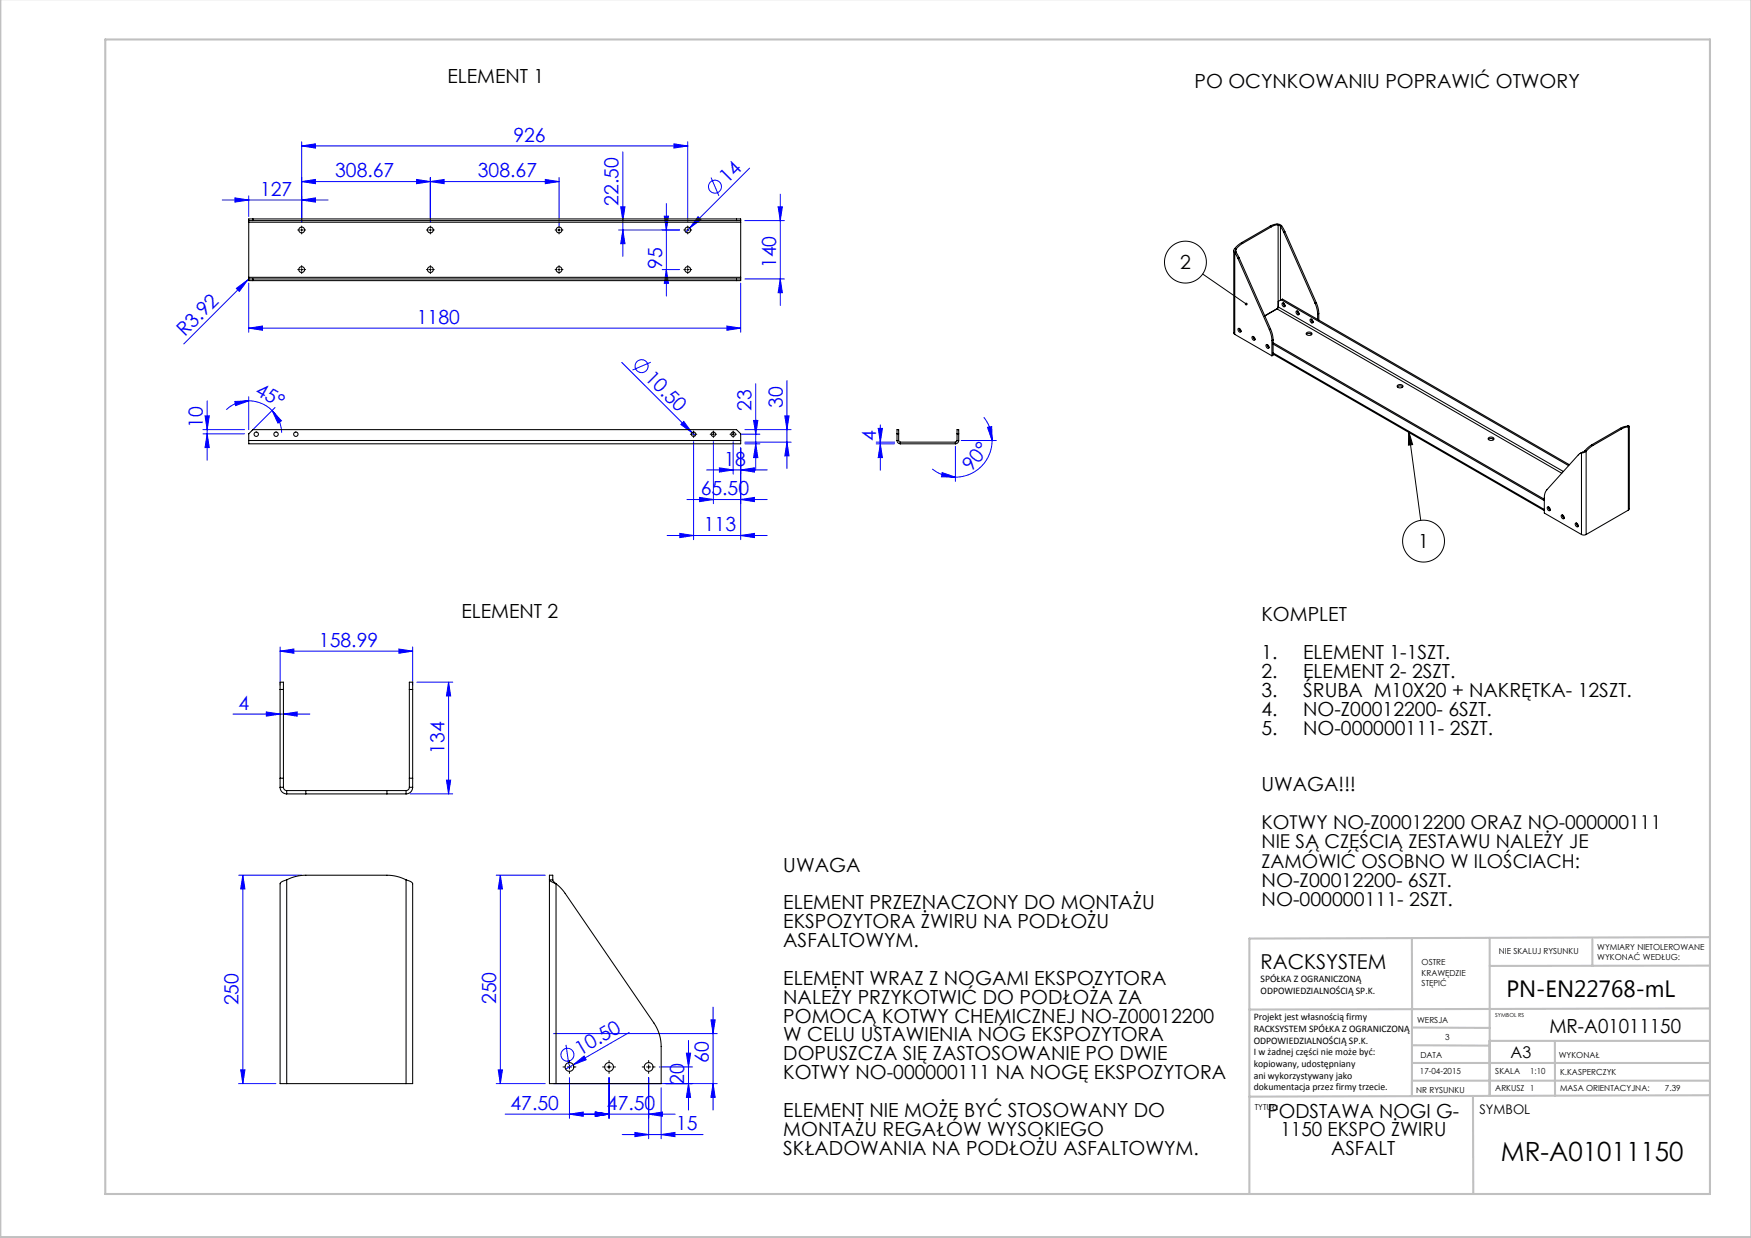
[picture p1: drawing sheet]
<svg xmlns="http://www.w3.org/2000/svg" width="420mm" height="297mm" viewBox="0 0 420 297" stroke-linecap="round" stroke-linejoin="round" font-family="sans-serif">
<g fill="none" stroke="#00f" stroke-width=".24">
<path d="M72.4 35l3.3-.5v1zM72.4 34v19.2M72.4 35h92.6M149.4 36.4v25.1M161.7 34.5l3.3 .5-3.3 .5zM165 34v19.2M53.3 48h25.4M56.4 47.5l3.3 .5-3.3 .5zM59.7 47v4.9M72.4 43.6l3.3-.5v1zM72.4 43.6h61.7M72.4 48l3.3-.5v1z"/>
<path d="M99.9 43.1l3.3 .5-3.3 .5zM103.2 43.6l3.3-.5v1zM103.2 42.6v10.6M130.8 43.1l3.3 .5-3.3 .5zM134.1 42.6v11.6M148.9 49.6h1l-.5 3.3zM149.4 55.2l.5 3.3h-1zM159.3 51.9h1l-.5 3.3zM159.8 48.8v22.2M163 55.2h-14.6M167.4 52l.8 .7-2.7 2zM170.5 42.6l1.9 4.4"/>
<path d="M178.7 52.9h9.5M179.8 40.3l-15.3 15.4M186.6 49.6h1.1l-.5 3.3zM187.2 46.6v26.7M56.7 69.2l2.7-2-2 2.7zM59.7 78.7l3.3-.5v1zM59.7 67.9v11.8M59.7 78.7h118M59.7 66.9l-15.6 15.6M158.8 64.7h4.2M159.8 64.7l.5 3.3h-1zM174.4 78.2l3.3 .5-3.3 .5z"/>
<path d="M177.7 67.9v11.8M178.7 66.9h9.5M187.2 66.9l.5 3.3h-1.1zM49.2 99.8h1l-.5 3.3zM49.7 96.2v14.2M56.3 96.3l3.4-.1-3.2 1.1zM59.7 96.2l1.2 .1 1.6 .4 1.5 .7 1.3 1.1M59.7 96.2a7.9 7.9 0 0 0-5.4 2.1M59.7 95.2v7.9M65.3 98.5l2.2 2.4-.8 .6zM65.3 98.5a7.9 7.9 0 0 1 2.3 5.3M66 97.8l-5.6 5.6"/>
<path d="M149.1 86.9l17.6 17.6M156.1 86.9l-4.4 1.9M181.3 92.1v20.7M188.3 99.8h1l-.5 3.3zM188.8 91.3v21.1M48.7 104.1h10M48.7 103.1h10M49.7 104.1l.5 3.3h-1zM163.3 101.8l.7-.7 2 2.7zM164.8 119.8h19.2M166.4 105.9v23.6M167.8 119.3l3.3 .5-3.3 .5z"/>
<path d="M169.5 112.7h14.5M171.1 105.9v14.9M172.6 112.2l3.3 .5-3.3 .6zM175.9 105.9v7.8M177.6 104.2h4.7M177.7 112.7l3.3-.5v1.1zM177.7 119.8l3.3-.5v1zM177.7 107.5v22M178.7 103.1h11.1M178.7 106.1h11.1M178.7 106.5h3.6M180.8 100.9h1l-.5 3.3z"/>
<path d="M181.3 106.5l.5 3.3h-1zM188.8 106.1l.5 3.3h-1zM210.2 106.1h4.4M210.2 106.5h4.4M210.6 102.8h1.1l-.5 3.3zM211.2 101.9v10.9M211.2 106.5l.5 3.3h-1.1zM223.6 112.5l1.1 .7 1.5 .8 1.3 .3 1.7 .2M226 113.4l3.2 1.1-3.4-.1zM229.2 107.1v8.4M230.6 105.7h8.4M236 100.1l.7 1.1 .7 1.5 .4 1.3 .2 1.7"/>
<path d="M236.9 102.5l1-.2 .1 3.4zM238 105.7a8.8 8.8 0 0 1-8.8 8.8M160 128.5h24M163.1 128l3.3 .5-3.3 .5zM177.7 128.5l3.3-.5v1zM67.2 156.2l3.3-.5v1zM67.2 155.2v9.2M67.2 156.2h31.8M95.7 155.7l3.3 .5-3.3 .5zM99 155.2v9.2M55.9 171.3h18.4M63.9 170.8l3.3 .5-3.3 .5z"/>
<path d="M68 171.3l3.3-.5v1zM100 163.7h8.6M107.6 163.7l.5 3.3h-1zM107.6 163.7v26.8M98.4 190.5h10.2M107.1 187.2h1l-.5 3.3zM57.2 210h15.2M58.2 210v50M58.2 210l.6 3.3h-1.1zM119 210h11.8M120 210l.5 3.3h-1zM120 210v50"/>
<path d="M57.2 260h9M57.7 256.7h1.1l-.6 3.3zM119 260h11.8M119.5 256.7h1l-.5 3.3zM132.8 260h39.2M132.8 248h39.2M135.8 250.7l.6 4.7M136.6 258.5v9.8M137.5 255.4l2.6-2 .5 .8zM137.5 255.4l-1.8 1.1M146.1 258.5v9.8M150.9 247.7l-13.4 7.7"/>
<path d="M155.6 258.5v14.7M158.1 256h8M164.6 252.7h1.1l-.6 3.3zM165.1 249.6v16.7M165.1 260l.6 3.3h-1.1zM170.5 244.7h1l-.5 3.3zM171 260l.5 3.3h-1zM171 241.6v24.7M121.2 267.3h40.7M136.6 267.3l3.3-.5v1zM142.8 266.8l3.3 .5-3.3 .5zM149.2 272.2h19.4"/>
<path d="M152.3 271.7l3.3 .5-3.3 .5zM155.6 267.3l3.3-.5v1zM158.6 272.2l3.3-.5v1zM158.6 261v12.2"/>
<circle cx="171.5" cy="44.8" r="1.56"/>
<circle cx="153.9" cy="87.8" r="1.56"/>
<circle cx="136.1" cy="253" r="1.56"/>
</g>
<g fill="none" stroke="#000" stroke-width=".24">
<path d="M72.1 55.2h.5M72.4 54.9v.5M103 55.2h.5M103.2 54.9v.5M133.8 55.2h.5M134.1 54.9v.5M164.7 55.2h.5M165 54.9v.5M72.1 64.7h.5M72.4 64.4v.5M103 64.7h.5M103.2 64.4v.5"/>
<path d="M133.8 64.7h.5M134.1 64.4v.5M164.7 64.7h.5M165 64.4v.5M288.5 65.7l10.4 7.2M166.1 104.2h.5M166.4 103.9v.5M170.9 104.2h.5M171.1 103.9v.5M175.6 104.2h.5M175.9 103.9v.5M337.9 103.5l2.9 21.3"/>
<path d="M337.9 103.5l.9 3.2-1 .1zM136.1 256h1M136.6 255.5v1M145.6 256h1M146.1 255.5v1M155.1 256h1M155.6 255.5v1"/>
<circle cx="284.3" cy="62.9" r="5"/>
<circle cx="341.5" cy="129.8" r="5"/>
</g>
<g fill="none" stroke="#000" stroke-width=".24" stroke-dasharray="15.2 1.3 1.3 1.3">
<path d="M71.9 55.2h-.5M72.4 54.7v-.5M72.4 55.7v.4M72.9 55.2h.4M102.7 55.2h-.4M103.2 54.7v-.5M103.2 55.7v.4M103.7 55.2h.5M133.6 55.2h-.5M134.1 54.7v-.5M134.1 55.7v.4M134.6 55.2h.4"/>
<path d="M164.5 55.2h-.5M165 54.7v-.5M165 55.7v.4M165.5 55.2h.4M71.9 64.7h-.5M72.4 64.2v-.5M72.4 65.2v.4M72.9 64.7h.4M102.7 64.7h-.4M103.2 64.2v-.5M103.2 65.2v.4M103.7 64.7h.5"/>
<path d="M133.6 64.7h-.5M134.1 64.2v-.5M134.1 65.2v.4M134.6 64.7h.4M164.5 64.7h-.5M165 64.2v-.5M165 65.2v.4M165.5 64.7h.4M165.9 104.2h-.3M166.4 103.7v-.3M166.4 104.7v.2M166.9 104.2h.2"/>
<path d="M170.6 104.2h-.3M171.1 103.7v-.3M171.1 104.7v.2M171.6 104.2h.3M175.4 104.2h-.3M175.9 103.7v-.3M175.9 104.7v.2M176.4 104.2h.2M135.6 256h-.6M136.6 255v-.6M136.6 257v.5M137.6 256h.5"/>
<path d="M145.1 256h-.6M146.1 255v-.6M146.1 257v.5M147.1 256h.5M154.6 256h-.6M155.6 255v-.6M155.6 257v.5M156.6 256h.5"/>
</g>
<g fill="none" stroke="#c0c0c0" stroke-width=".5">
<path d="M.1 -.1v296.9h419.9M25.2 9.5h385v276.9h-385zM338.7 225.2v37.8M357.3 225v37.9v-13.2M382 225.4v6.3M410.1 224.8l-110.4 .4v61.2M410.1 231.7h-52.8M338.7 259.3h71.5M338.7 255h71.5M338.7 250.8l18.6 .1M338.7 246.5l18.6 .1M357.3 249.7h52.9"/>
<path d="M373 249.7v13.2M410.1 241.9l-110.4 .3M353.3 262.9l.1 23.5M410.2 262.7l-110.5 .4"/>
</g>
<path d="M337.9 103.5l.9 3.2-1 .1zM298.7 72.7v.5h.4l-.2-.3 .3 .2-.1-.4z" fill="#000"/>
<g fill="#00f">
<path d="M163.3 101.8l.7-.7 2 2.7z"/>
<path d="M137.5 255.4l2.6-2 .5 .8z"/>
<path d="M167.4 52l.8 .7-2.7 2z"/>
<path d="M56.7 69.2l2.7-2-2 2.7z"/>
<path d="M177.7 119.8l3.3-.5v1zM167.8 119.3l3.3 .5-3.3 .5zM177.7 128.5l3.3-.5v1zM163.1 128l3.3 .5-3.3 .5zM72.4 48l3.3-.5v1zM56.4 47.5l3.3 .5-3.3 .5z"/>
<path d="M172.6 112.2l3.3 .5-3.3 .6zM177.7 112.7l3.3-.5v1.1zM59.7 78.7l3.3-.5v1zM174.4 78.2l3.3 .5-3.3 .5zM72.4 35l3.3-.5v1zM161.7 34.5l3.3 .5-3.3 .5zM72.4 43.6l3.3-.5v1zM99.9 43.1l3.3 .5-3.3 .5zM103.2 43.6l3.3-.5v1zM130.8 43.1l3.3 .5-3.3 .5zM152.3 271.7l3.3 .5-3.3 .5zM158.6 272.2l3.3-.5v1zM142.8 266.8l3.3 .5-3.3 .5zM155.6 267.3l3.3-.5v1zM136.6 267.3l3.3-.5v1zM142.8 266.8l3.3 .5-3.3 .5z"/>
<path d="M67.2 156.2l3.3-.5v1zM95.7 155.7l3.3 .5-3.3 .5z"/>
<path d="M236.9 102.5l1.1 3.2-.1-3.4zM226 113.4l-.2 1 3.4 .1z"/>
<path d="M49.7 104.1l.5 3.3h-1zM49.2 99.8h1l-.5 3.3zM187.2 66.9l.5 3.3h-1.1zM186.6 49.6h1.1l-.5 3.3zM149.4 55.2l.5 3.3h-1zM148.9 49.6h1l-.5 3.3z"/>
<path d="M188.3 99.8h1l-.5 3.3zM188.8 106.1l.5 3.3h-1zM180.8 100.9h1l-.5 3.3zM181.3 106.5l.5 3.3h-1zM159.3 51.9h1l-.5 3.3zM159.8 64.7l.5 3.3h-1zM210.6 102.8h1.1l-.5 3.3zM211.2 106.5l.5 3.3h-1.1zM58.2 210l.6 3.3h-1.1zM57.7 256.7h1.1l-.6 3.3zM120 210l.5 3.3h-1zM119.5 256.7h1l-.5 3.3zM170.5 244.7h1l-.5 3.3zM171 260l.5 3.3h-1zM164.6 252.7h1.1l-.6 3.3zM165.1 260l.6 3.3h-1.1zM107.6 163.7l.5 3.3h-1zM107.1 187.2h1l-.5 3.3z"/>
<path d="M56.3 96.3l.2 1 3.2-1.1zM65.3 98.5l1.4 3 .8-.6z"/>
<path d="M63.9 170.8l3.3 .5-3.3 .5zM68 171.3l3.3-.5v1z"/>
</g>
<g fill="none" stroke="#000" stroke-width=".25">
<path d="M59.7 52.9v.4M59.7 52.9v-.4h118v.4M59.7 53.3v13.2M59.7 52.9h118M59.7 53.3h118M60.7 52.5v.4M176.7 52.5v.4M177.7 52.9v.4M177.7 53.3v13.2M296.2 59.6l-.3 .5 .3 .5M296.2 59.6l.3 .2M296.5 59.8v.7"/>
<path d="M297.8 58.2l-1.6 1.4M297.8 58.2l.3 .2M298.1 58.4l-1.6 1.4M304.7 54.2l.3 .2M304.7 54.2l-6.9 4M305 54.4l-6.9 4M306.3 53.8l-1.6 .4M306.3 53.8h.6l.5 .4M306.3 53.8l.3 .1M306.6 53.9l-1.6 .5M306.6 53.9l.5 .4M306.6 53.9v19.9"/>
<path d="M307.1 54.3l.8 1.4M307.1 54.3v17.7M307.4 54.2l.8 1.3M307.4 54.2l-.3 .1M307.9 55.7l7.5 17M308.2 55.5l-.3 .2M308.2 55.5l7.5 17.1M59.7 66.5v.4M59.7 66.9v.4h118v-.4M59.7 66.9h118M59.7 66.5h118M60.7 66.9v.4"/>
<path d="M176.7 66.9v.4M177.7 66.5v.4M295.9 60.1v19.8l.3 .3M296.2 60.6l.7 1.4M296.2 60.6v19.6M296.5 60.5l.7 1.4M296.5 60.5l-.3 .1M296.9 62l7.6 17.1M297 78.8a.49 .49 0 0 1 .6 .3 .49 .49 0 0 1-.2 .6l-.4-.4zM297.2 61.9l-.3 .1M297.2 61.9l7.6 17M297.2 78.8l.1 .4 .4 .3"/>
<path d="M297.3 78.8l.4 .6M304.5 79.1l.4 1.3 .2 1.3M304.8 78.9l.4 1.4 .2 1.3M304.8 78.9l-.3 .2M306.3 74.1l.3-.5 68.4 39.5M306.3 74.1l-2.9 1.7M306.3 74.1l68.3 39.4M306.5 73.9l-3.1 1.8M306.6 72.3l1-.6 68.8 39.8M307.3 71.9l69 39.8M307.6 72.7a.49 .49 0 0 1 .5 .3 .49 .49 0 0 1-.1 .6l-.4-.3zM307.8 72.7l.1 .4 .3 .3"/>
<path d="M307.9 72.7l.3 .6M310.9 74.7a.49 .49 0 0 1 .6 .2 .49 .49 0 0 1-.2 .6l-.3-.3zM311.2 74.6l.1 .5 .3 .3M311.3 74.7l.3 .6M313.4 79.8l.5-.1a.49 .49 0 0 1 .8 .4 .49 .49 0 0 1-.8 .4 .43 .43 0 0 1-.5-.2 .43 .43 0 0 1 0-.5zM314.3 76.6a.49 .49 0 0 1 .6 .3 .49 .49 0 0 1-.2 .6l-.4-.5zM314.5 76.6l.1 .4 .4 .3M314.6 76.6l.4 .6M315.4 72.7l.5 1.4 .1 1.3M315.7 72.6l.5 1.3 .1 1.3M315.7 72.6l-.3 .1M316 75.4v1.2"/>
<path d="M316.3 75.2l-.3 .2M316.3 75.2v1.6M296.2 80.2l8.9 5.2M300.3 80.8a.49 .49 0 0 1 .6 .2 .49 .49 0 0 1-.1 .6l-.5-.4zM300.6 80.7l.1 .5 .3 .3M300.7 80.8l.3 .6M303.7 82.7a.49 .49 0 0 1 .6 .3 .49 .49 0 0 1-.2 .6l-.4-.5zM303.9 82.7l.1 .4 .4 .3M304 82.7l.4 .6M305.1 81.7v3.7M305.4 84.9l65 37.6M305.4 82.5l65 37.6"/>
<path d="M305.4 82.2l65 37.6M305.4 81.6l-.3 .1M305.4 81.6v3.6l-.3 .2M305.4 84.7l65 37.5M313.4 80.2l.5-.2 .7 .2M335.2 92.8l.5-.2 .8 .2M335.2 92.4l.5-.1a.49 .49 0 0 1 .8 .4 .49 .49 0 0 1-.8 .4 .43 .43 0 0 1-.4-.2 .43 .43 0 0 1-.1-.5zM59.7 105.7v.8h118v-.8M59.7 105.7h118M59.7 105.7v-1.6l1-1h116l1 1v1.6M215.2 105.7a.79 .79 0 0 0 .8 .8M215.2 105.7h.4"/>
<path d="M215.2 105.7v-2.6h.4v2.6M215.2 104.1h.4M215.6 105.7l.4 .4M216 106.5h13.2M216 106.1v.4M216 106.1h13.2M229.2 106.1v.4M229.6 105.7l-.4 .4M229.6 105.7h.4M229.6 105.7v-2.6h.4v2.6M229.6 104.1h.4M230 105.7a.79 .79 0 0 1-.8 .8"/>
<path d="M357 105.4l.6-.2 .7 .2M357.1 105l.5-.1a.49 .49 0 0 1 .7 .4 .49 .49 0 0 1-.7 .4 .43 .43 0 0 1-.5-.2 .43 .43 0 0 1 0-.5zM379.3 108.7l-.7 .4-7.6 8.4a2.88 2.88 0 0 0-.6 1.9v3.7l8.9 5.1M379.3 108.7v19.5M379.6 108.5l-.6 .3M379.6 108.5l-.3 .2M380.2 108.1l-.6 .4M380.2 108.1l.3 .2M380.5 108.3l-1.2 .4M380.5 108.3v19.9M381.8 106.7l-1.6 1.4M381.8 106.7l.3 .2"/>
<path d="M382.1 106.9l-1.6 1.4M388.7 102.7l.3 .2M388.7 102.7l-6.9 4M389 102.9l-6.9 4M390.3 102.3l-1.6 .4M390.3 102.3h.1M390.3 102.3l.3 .1M390.6 102.4l-1.6 .5M390.6 102.2l.2 .1-.2 .1M390.6 102.2l-.3 .1M390.6 102.4v20M390.6 102.2l-.2 .1"/>
<path d="M390.8 102.3v19.8l-.2 .3M371.2 121.7a.49 .49 0 0 1 .5 .2 .49 .49 0 0 1-.1 .6l-.4-.3zM371.4 121.6l.1 .4 .3 .4M371.5 121.6l.4 .7M374.5 123.6a.49 .49 0 0 1 .6 .3 .49 .49 0 0 1-.2 .6l-.3-.3zM374.8 123.5l.1 .5 .3 .3M374.9 123.6l.3 .6M377.9 125.5a.49 .49 0 0 1 .6 .3 .49 .49 0 0 1-.2 .6l-.4-.3zM378.1 125.5l.1 .4 .4 .3M378.2 125.5l.4 .6M379.3 128.2l.6 .2 .6-.2M390.6 122.4l-10.1 5.8"/>
<path d="M67.2 165.4v-1.7h.8v1.7M67.2 165.4v21.3M67.2 165.4h.8M68 165.4v21.3M98.2 165.4v-1.7h.8v1.7M98.2 165.4h.8M98.2 165.4v21.3M99 165.4v21.3M67.2 188.9l.4 1.1 1.2 .5M67.2 186.7v2.2M67.2 188.9h.8M67.2 186.7h.8"/>
<path d="M68 188.9l.2 .5 .6 .3M68 186.7v2.2M68.8 189.7h4.6M68.8 190.5h4.6M68.8 189.7v.8M73.4 189.7v.8M73.4 189.7h19.4M73.4 190.5h19.4M92.8 189.7h4.6M92.8 190.5h4.6M92.8 189.7v.8M97.4 189.7v.8"/>
<path d="M98.2 188.9a.78 .78 0 0 1-.8 .8M98.2 186.7v2.2M98.2 188.9h.8M98.2 186.7h.8M99 188.9a1.58 1.58 0 0 1-1.6 1.6M99 186.7v2.2M68.8 211.1a10 10 0 0 1 4.6-1.1h19.4a10 10 0 0 1 4.6 1.1M68.8 211.1l-1.2 .4-.4 .5v48h1.6M68.8 211.1v48.9M97.4 211.1l1.2 .4 .4 .5v48h-1.6M97.4 211.1v48.9M131.8 211.1l.3 .3 1.3 .6"/>
<path d="M131.8 211.1v48.9h1.6M131.8 211.1v-1.1h.8v1.1M131.8 211.1h.8M132.6 211.1l.8 .9M133.4 212l1.2 1.1 1 1.2 21.2 31.1a10 10 0 0 1 1.8 5.7v8.9h-25.2M133.4 212v48M68.8 260h28.6"/>
<circle cx="72.4" cy="55.2" r=".7"/>
<circle cx="103.2" cy="55.2" r=".7"/>
<circle cx="134.1" cy="55.2" r=".7"/>
<circle cx="165" cy="55.2" r=".7"/>
<circle cx="72.4" cy="64.7" r=".7"/>
<circle cx="103.2" cy="64.7" r=".7"/>
<circle cx="134.1" cy="64.7" r=".7"/>
<circle cx="165" cy="64.7" r=".7"/>
<circle cx="61.5" cy="104.2" r=".53"/>
<circle cx="66.2" cy="104.2" r=".53"/>
<circle cx="71" cy="104.2" r=".52"/>
<circle cx="166.4" cy="104.2" r=".53"/>
<circle cx="171.1" cy="104.2" r=".52"/>
<circle cx="175.9" cy="104.2" r=".53"/>
<circle cx="136.6" cy="256" r="1.05"/>
<circle cx="146.1" cy="256" r="1.05"/>
<circle cx="155.6" cy="256" r="1.05"/>
</g>
<text font-size="6.3" x="360" y="278.5">MR-A01011150</text>
<text font-size="5.6" x="361.3" y="239.1">PN-EN22768-mL</text>
<text font-size="4.9" x="302.4" y="232.4">RACKSYSTEM</text>
<g font-size="4.7">
<text x="107.3" y="19.8">ELEMENT 1</text>
<text x="286.5" y="21.1">PO OCYNKOWANIU POPRAWIĆ OTWORY</text>
<text x="283.1" y="64.6">2</text>
<text x="340.2" y="131.5">1</text>
<text x="110.7" y="148.1">ELEMENT 2</text>
<text x="302.6" y="149.1">KOMPLET</text>
<text x="302.6" y="158.2">1.</text>
<text x="312.6" y="158.2">ELEMENT 1-1SZT.</text>
<text x="302.6" y="162.7">2.</text>
<text x="302.6" y="167.2">3.</text>
<text x="312.6" y="162.7">ELEMENT 2- 2SZT.</text>
<text x="312.6" y="167.2">ŚRUBA M10X20 + NAKRĘTKA- 12SZT.</text>
<text x="302.6" y="171.7">4.</text>
<text x="312.6" y="171.7">NO-Z00012200- 6SZT.</text>
<text x="302.6" y="176.3">5.</text>
<text x="312.6" y="176.3">NO-000000111- 2SZT.</text>
<text x="302.6" y="189.8">UWAGA!!!</text>
<text x="187.9" y="209.1">UWAGA</text>
<text x="187.9" y="218.1">ELEMENT PRZEZNACZONY DO MONTAŻU</text>
<text x="187.9" y="222.7">EKSPOZYTORA ŻWIRU NA PODŁOŻU</text>
<text x="187.9" y="227.2">ASFALTOWYM.</text>
<text x="187.9" y="236.3">ELEMENT WRAZ Z NOGAMI EKSPOZYTORA</text>
<text x="187.9" y="240.8">NALEŻY PRZYKOTWIĆ DO PODŁOŻA ZA</text>
<text x="187.9" y="245.3">POMOCĄ KOTWY CHEMICZNEJ NO-Z00012200</text>
<text x="187.9" y="249.8">W CELU USTAWIENIA NÓG EKSPOZYTORA</text>
<text x="371.6" y="247.8">MR-A01011150</text>
<text x="187.9" y="254.4">DOPUSZCZA SIĘ ZASTOSOWANIE PO DWIE</text>
<text x="187.9" y="258.9">KOTWY NO-000000111 NA NOGĘ EKSPOZYTORA</text>
<text x="187.9" y="267.9">ELEMENT NIE MOŻE BYĆ STOSOWANY DO</text>
<text x="304" y="268.1">PODSTAWA NOGI G-</text>
<text x="187.9" y="272.5">MONTAŻU REGAŁÓW WYSOKIEGO</text>
<text x="307.1" y="272.6">1150 EKSPO ŻWIRU</text>
<text x="187.9" y="277">SKŁADOWANIA NA PODŁOŻU ASFALTOWYM.</text>
<text x="319.3" y="277.1">ASFALT</text>
</g>
<g font-size="4.7" fill="#00f">
<text x="123.2" y="34">926</text>
<text x="62.4" y="47">127</text>
<text x="80.4" y="42.5">308.67</text>
<text x="114.6" y="42.5">308.67</text>
<text x="174.5" y="44.2" transform="rotate(-45 174.5 44.2)">14</text>
<text x="148.4" y="49.4" transform="rotate(-90 148.4 49.4)">22.50</text>
<text x="158.8" y="64.5" transform="rotate(-90 158.8 64.5)">95</text>
<text x="186.1" y="64.4" transform="rotate(-90 186.1 64.4)">140</text>
<text x="100" y="77.7">1180</text>
<text x="44.3" y="80.9" transform="rotate(-45 44.3 80.9)">R3.92</text>
<text x="61" y="94.6" transform="rotate(29 61 94.6)">45°</text>
<text x="154.5" y="90.9" transform="rotate(45 154.5 90.9)">10.50</text>
<text x="180.3" y="98.5" transform="rotate(-90 180.3 98.5)">23</text>
<text x="187.7" y="97.8" transform="rotate(-90 187.7 97.8)">30</text>
<text x="48.7" y="102.7" transform="rotate(-90 48.7 102.7)">10</text>
<text x="210.1" y="105.8" transform="rotate(-90 210.1 105.8)">4</text>
<text x="173.7" y="111.7">18</text>
<text x="233.1" y="113.3" transform="rotate(-52 233.1 113.3)">90°</text>
<text x="168.1" y="118.8">65.50</text>
<text x="168.8" y="127.5">113</text>
<text x="76.5" y="155.2">158.99</text>
<text x="57.2" y="170.3">4</text>
<text x="106.6" y="180.9" transform="rotate(-90 106.6 180.9)">134</text>
<text x="57.2" y="241.2" transform="rotate(-90 57.2 241.2)">250</text>
<text x="119" y="240.9" transform="rotate(-90 119 240.9)">250</text>
<text x="139.2" y="253.2" transform="rotate(-30 139.2 253.2)">10.50</text>
<text x="170" y="255.1" transform="rotate(-90 170 255.1)">60</text>
<text x="164.1" y="260.3" transform="rotate(-90 164.1 260.3)">20</text>
<text x="122.5" y="266.3">47.50</text>
<text x="145.6" y="266.3">47.50</text>
<text x="162.2" y="271.2">15</text>
</g>
<g font-size="4.6">
<text x="302.6" y="199">KOTWY NO-Z00012200 ORAZ NO-000000111</text>
<text x="302.6" y="203.5">NIE SĄ CZĘŚCIĄ ZESTAWU NALEŻY JE</text>
<text x="302.6" y="208.1">ZAMÓWIĆ OSOBNO W ILOŚCIACH:</text>
<text x="302.6" y="212.7">NO-Z00012200- 6SZT.</text>
<text x="302.6" y="217.3">NO-000000111- 2SZT.</text>
</g>
<text font-size="3.9" x="362.3" y="253.8">A3</text>
<text font-size="3.2" x="354.9" y="267.2">SYMBOL</text>
<g font-size="2.4">
<text x="302.4" y="235.6">SPÓŁKA Z OGRANICZONĄ</text>
<text x="302.4" y="238.4">ODPOWIEDZIALNOŚCIĄ SP.K.</text>
<text x="300.7" y="244.7">Projekt jest własnością firmy</text>
<text x="300.7" y="247.5">RACKSYSTEM SPÓŁKA Z OGRANICZONĄ</text>
<text x="300.7" y="250.3">ODPOWIEDZIALNOŚCIĄ SP.K.</text>
<text x="300.7" y="253.1">I w żadnej części nie może być:</text>
<text x="300.7" y="256">kopiowany, udostępniany</text>
<text x="300.7" y="258.8">ani wykorzystywany jako</text>
<text x="300.7" y="261.6">dokumentacja przez firmy trzecie.</text>
</g>
<g font-size="2">
<text x="383.1" y="227.9">WYMIARY NIETOLEROWANE</text>
<text x="341" y="231.6">OSTRE</text>
<text x="359.5" y="228.9">NIE SKALUJ RYSUNKU</text>
<text x="383.1" y="230.4">WYKONAĆ WEDŁUG:</text>
<text x="341" y="234.1">KRAWĘDZIE</text>
<text x="341" y="236.6">STĘPIĆ</text>
<text x="339.9" y="245.4">WERSJA</text>
<text x="346.6" y="249.5">3</text>
<text x="340.6" y="257.7">17-04-2015</text>
<text x="340.7" y="253.8">DATA</text>
<text x="358.7" y="257.7">SKALA</text>
<text x="367" y="257.7">1:10</text>
<text x="373.9" y="253.8">WYKONAŁ</text>
<text x="374.2" y="257.9">K.KASPERCZYK</text>
<text x="339.7" y="262.3">NR RYSUNKU</text>
<text x="358.7" y="261.7">ARKUSZ 1</text>
<text x="374.2" y="261.7">MASA ORIENTACYJNA:</text>
<text x="399.4" y="261.7">7.39</text>
<text x="301" y="266.4">TYTUŁ:</text>
</g>
<text font-size="1.3" x="358.7" y="244">SYMBOL RS</text>
</svg>
